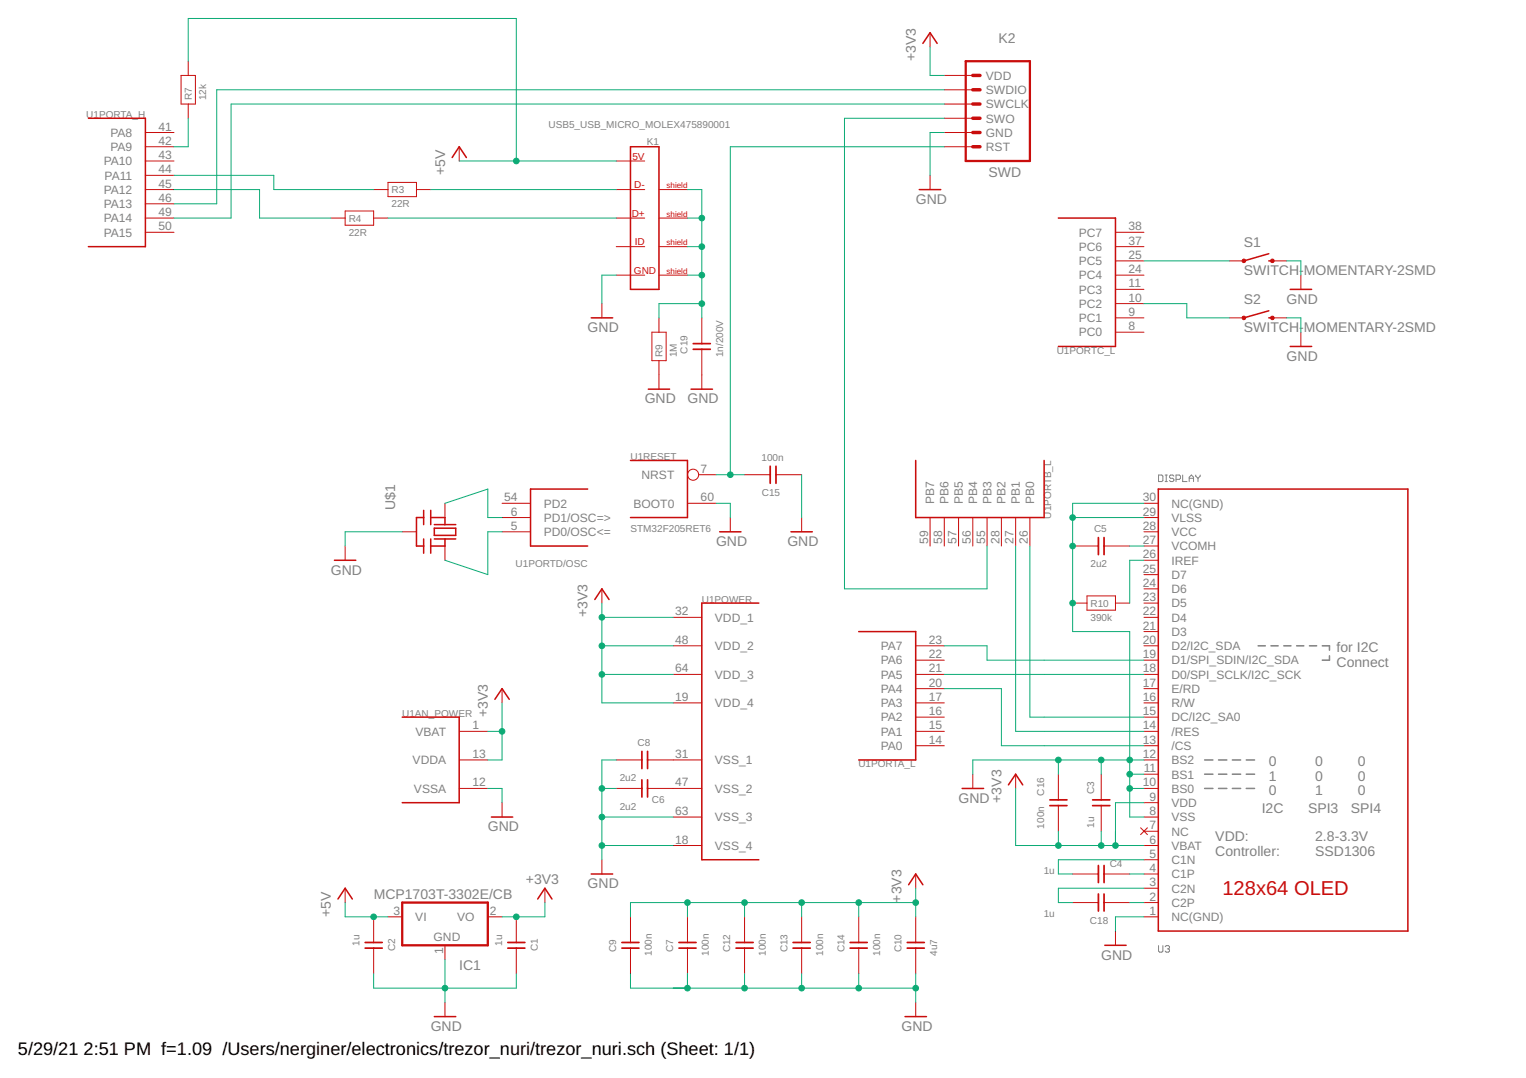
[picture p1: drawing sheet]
<svg xmlns="http://www.w3.org/2000/svg" width="297mm" height="210mm" viewBox="0 0 297 210" stroke-linecap="round" stroke-linejoin="round" font-family="sans-serif">
<g fill="none" stroke="#808080" stroke-width=".3">
<path d="M244.9 125.8h1.4M247.4 125.8h1.4M249.9 125.8h1.4M252.4 125.8h1.4M254.9 125.8h1.4M257.4 125.8h1.4v.8M258.8 127.7v.8h-1.4M234.5 153.5h1.6M234.5 150.7h1.6M234.5 148h1.6M237.2 153.5h1.6M237.2 150.7h1.6"/>
<path d="M237.2 148h1.6M239.9 153.5h1.6M239.9 150.7h1.6M239.9 148h1.6M242.6 153.5h1.6M242.6 150.7h1.6M242.6 148h1.6"/>
</g>
<g fill="none" stroke="#808080" stroke-width=".19">
<path d="M225.5 92.5h.6l.3 .2v.9l-.3 .2h-.6zM226.8 93.8h.4M226.8 92.5h.4M227 92.5v1.3M228.5 92.7l-.2-.2h-.4l-.3 .4 .3 .2h.4l.2 .5-.2 .2h-.4l-.3-.2M228.9 93.3h.7l.2-.2v-.4l-.2-.2h-.7v1.3M230.2 92.5v1.3h.9M231.5 93.1h.8M231.5 93.8v-.9l.4-.4 .4 .4v.9M232.7 92.5v.2l.5 .4M233.2 93.1v.7M233.6 92.5v.2l-.4 .4"/>
<path d="M225.5 184.1v1.1l.2 .2h.4l.3-.2v-1.1M226.8 184.3l.2-.2h.4l.2 .2-.2 .5M227.2 184.8h.2M227.4 184.8l.2 .2-.2 .4h-.4l-.2-.2"/>
</g>
<g fill="none" stroke="#c90d0c" stroke-width=".3">
<path d="M179.6 8.4l1.4-2 1.4 2M17.2 23h11.1v25h-11.1M88 30.7l1.4-2.1 1.4 2.1M122.7 28.6h5.6v27.7h-5.6zM178.9 36.9h4.2M206 42.5h11.1v25h-11.1M247 50.8h.7M247 49.4l-4.9 1.4M251.1 56.3h4.2M115.1 61.9h4.2M126.2 75.8h4.1M134.5 75.8h4.2"/>
<path d="M247 61.9h.7M247 60.5l-4.9 1.4M251.1 67.5h4.2M82.5 99.4v2.8M83.8 99.4v2.8M114.4 95.2h-11.1v11.1h11.1M122.7 89.7h11.1v11.1h-11.1M178.2 89.7v11.1h25v-11.1M225.5 95.2h48.5v86.1h-48.5zM65.1 109.1h4.2M82.5 100.8h-1.4v5.5h1.4M82.5 104.9v2.8"/>
<path d="M83.8 100.8h2.8v1.4M83.8 104.9v2.8M84.5 102.8h4.2v1.4h-4.2zM84.5 102.2h4.2M84.5 104.9h4.2M86.6 104.9v1.4h-2.8M115.8 116.7l1.4-2 1.4 2M140.1 103.5h4.1M147.7 117.4h-11.1v50h11.1M154 103.5h4.1M78.3 139.6h11.1v16.7h-11.1M96.3 136.2l1.4-2.1 1.4 2.1"/>
<path d="M167.2 123h11v25h-11M95.7 159.1h4.1M187.3 153.5h4.2M196.3 152.8l1.4-2.1 1.4 2.1M65.8 175l1.4-2 1.4 2M104.7 175l1.4-2 1.3 2M115.1 170.2h4.2M176.9 172.3l1.3-2.1 1.4 2.1M84.5 198h4.2M176.2 198h4.1M215.1 184.1h4.1"/>
</g>
<g fill="none" stroke="#c90d0c" stroke-width=".19">
<path d="M35.2 14.7h2.8v5.6h-2.8zM36.6 11.9v2.8M181 6.4v2.7M183.8 14.7h5.6M183.8 17.5h5.6M28.3 25.8h5.6M28.3 28.6h5.6M28.3 31.3h5.6M28.3 34.1h5.6M28.3 36.9h5.6M28.3 39.7h5.6M36.6 20.3v2.7"/>
<path d="M72.7 36.9h2.8M75.5 35.5h5.6v2.8h-5.6zM81.1 36.9h2.7M89.4 28.6v2.7M120 31.3h5.5M120 36.9h5.5M128.3 36.9h5.5M181 34.1v2.8M183.8 25.8h5.6M183.8 28.6h5.6M183.8 23h5.6M183.8 20.3h5.6"/>
<path d="M28.3 42.5h5.6M28.3 45.2h5.6M64.4 42.5h2.8M67.2 41.1h5.5v2.8h-5.5zM72.7 42.5h2.8M117.2 59.1v2.8M120 42.5h5.5M120 53.6h5.5M120 48h5.5M128.3 42.5h5.5M128.3 53.6h5.5M128.3 48h5.5"/>
<path d="M217.1 50.8h5.6M217.1 45.2h5.6M217.1 59.1h5.6M217.1 56.3h5.6M217.1 53.6h5.6M217.1 48h5.6M239.4 50.8h2.7M247.7 50.8h2.7M253.2 53.6v2.7M126.9 64.7h2.8v5.5h-2.8zM128.3 61.9v2.8M128.3 70.2v5.6"/>
<path d="M136.6 61.9v5M136.6 68v7.8M217.1 61.9h5.6M217.1 64.7h5.6M239.4 61.9h2.7M247.7 61.9h2.7M253.2 64.7v2.8M86.6 98v2.8M97.7 98h5.6M133.8 98h5.6M136 92.4h3.4M144.9 92.4h5"/>
<path d="M151 92.4h5M222.7 98h2.8M67.2 106.3v2.8M78.3 103.5h2.8M86.6 106.3v2.8M97.7 103.5h5.6M97.7 100.8h5.6M117.2 114.7v2.7M142.2 100.8v2.7M156 100.8v2.7M181 100.8v5.5M183.8 100.8v5.5"/>
<path d="M186.6 100.8v5.5M189.4 100.8v5.5M192.1 100.8v5.5M194.9 100.8v5.5M197.7 100.8v5.5M200.5 100.8v5.5M208.8 117.4h2.8M208.8 106.3h5M211.6 116h5.5v2.8h-5.5zM214.9 106.3h5M217.1 117.4h2.8M222.7 117.4h2.8"/>
<path d="M222.7 114.7h2.8M222.7 111.9h2.8M222.7 109.1h2.8M222.7 106.3h2.8M222.7 103.5h2.8M222.7 100.8h2.8M97.7 134.1v2.8M131 136.9h5.6M131 131.3h5.6M131 125.8h5.6M131 120.2h5.6M178.2 139.6h5.6"/>
<path d="M178.2 136.9h5.6M178.2 134.1h5.6M178.2 131.3h5.6M178.2 128.5h5.6M178.2 125.8h5.6M222.7 139.6h2.8M222.7 136.9h2.8M222.7 134.1h2.8M222.7 131.3h2.8M222.7 128.5h2.8M222.7 125.8h2.8M222.7 123h2.8"/>
<path d="M222.7 120.2h2.8M89.4 153.5h5.6M89.4 148h5.6M89.4 142.4h5.6M97.7 156.3v2.8M120 153.5h4.9M120 148h4.9M126 153.5h10.6M126 148h10.6M131 159.1h5.6M178.2 145.2h5.6M178.2 142.4h5.6"/>
<path d="M189.4 150.7v2.8M197.7 150.7v2.8M206 150.7v5M206 156.9v5M214.4 150.7v5M214.4 156.9v5M222.7 159.1h2.8M222.7 156.3h2.8M222.7 153.5h2.8M222.7 150.7h2.8M222.7 148h2.8M222.7 145.2h2.8"/>
<path d="M222.7 142.4h2.8M67.2 173v2.7M72.7 178.5v5M75.5 178.5h2.8M95 178.5h2.7M100.5 178.5v5M106.1 173v2.7M117.2 167.4v2.8M122.7 178.5v5M131 164.6h5.6M133.8 178.5v5M144.9 178.5v5"/>
<path d="M156 178.5v5M167.2 178.5v5M178.2 170.2v2.8M178.2 178.5v5M208.8 175.7h5M208.8 170.2h5M214.9 175.7h5M214.9 170.2h5M222 161.2l1.4 1.3M222.7 178.5h2.8M222.7 175.7h2.8M222.7 173h2.8"/>
<path d="M222.7 170.2h2.8M222.7 167.4h2.8M222.7 164.6h2.8M222.7 161.9h2.8M223.4 161.2l-1.4 1.3M72.7 184.6v5M86.6 184.1v2.7M86.6 195.2v2.8M100.5 184.6v5M122.7 184.6v5M133.8 184.6v5M144.9 184.6v5"/>
<path d="M156 184.6v5M167.2 184.6v5M178.2 184.6v5M178.2 195.2v2.8M217.1 181.3v2.8"/>
<circle cx="134.9" cy="92.4" r="1.08"/>
</g>
<g fill="#c90d0c" stroke="#c90d0c" stroke-width=".19">
<circle cx="242.1" cy="50.8" r=".35"/>
<circle cx="247.7" cy="50.8" r=".36"/>
<circle cx="242.1" cy="61.9" r=".35"/>
<circle cx="247.7" cy="61.9" r=".36"/>
</g>
<path d="M188 11.9h12.5v19.4h-12.5zM78.3 175.7h16.7v8.4h-16.7z" fill="none" stroke="#c90d0c" stroke-width=".44"/>
<path d="M189.4 14.7h1.4M189.4 17.5h1.4M189.4 25.8h1.4M189.4 28.6h1.4M189.4 23h1.4M189.4 20.3h1.4" fill="none" stroke="#c90d0c" stroke-width=".68"/>
<g fill="none" stroke="#c90d0c" stroke-width=".34">
<path d="M134.9 68h3.4M134.9 66.9h3.4M149.9 90.8v3.3M151 90.8v3.3M213.8 104.7v3.3M214.9 104.7v3.3M124.9 146.3v3.3M124.9 151.8v3.4M126 146.3v3.3M126 151.8v3.4M204.4 156.9h3.3M204.4 155.7h3.3"/>
<path d="M212.7 156.9h3.3M212.7 155.7h3.3M213.8 168.5v3.4M213.8 174.1v3.3M214.9 168.5v3.4M214.9 174.1v3.3M71.1 184.6h3.3M71.1 183.5h3.3M98.8 184.6h3.4M98.8 183.5h3.4M121.1 184.6h3.3M121.1 183.5h3.3"/>
<path d="M132.2 184.6h3.3M132.2 183.5h3.3M143.3 184.6h3.3M143.3 183.5h3.3M154.4 184.6h3.3M154.4 183.5h3.3M165.5 184.6h3.3M165.5 183.5h3.3M176.6 184.6h3.3M176.6 183.5h3.3"/>
</g>
<g fill="none" stroke="#0dab76" stroke-width=".19">
<path d="M36.6 11.9v-8.3h63.9v27.7M181 9.1v5.6h2.8M183.8 17.5h-141.6v22.2h-8.3M33.9 36.9h16.6v5.6h13.9M33.9 34.1h19.4v2.8h19.4M36.6 23v5.6h-2.7M83.8 36.9h36.2M89.4 31.3h30.6M133.8 36.9h2.8v25M183.8 25.8h-2.8v8.3M183.8 28.6h-41.6v63.8M183.8 23h-19.4v91.7h27.7v-8.4"/>
<path d="M183.8 20.3h-138.8v22.2h-11.1M75.5 42.5h44.5M120 53.6h-2.8v5.5M133.8 53.6h2.8M133.8 42.5h2.8M133.8 48h2.8M136.6 59.1h-8.3v2.8M222.7 59.1h8.3v2.8h8.4M222.7 50.8h16.7M250.4 50.8h2.8v2.8M250.4 61.9h2.8v2.8M86.6 98l8.4-2.8v5.6h2.7"/>
<path d="M139.4 98h2.8v2.8M139.4 92.4h5.5M156 92.4v8.4M222.7 98h-13.9v25h11.1v36.1h2.8M78.3 103.5h-11.1v2.8M97.7 103.5h-2.7v8.4l-8.4-2.8M117.2 117.4v19.5h13.8M197.7 106.3v36.1h25M200.5 106.3v33.3h22.2M208.8 100.8h13.9M219.9 106.3h2.8M222.7 109.1h-2.8v8.3"/>
<path d="M97.7 136.9v11.1h-2.7M117.2 131.3h13.8M117.2 125.8h13.8M117.2 120.2h13.8M183.8 131.3h38.9M183.8 125.8h8.3v2.7h30.6M183.8 134.1h11.1v11.1h27.8M95 153.5h2.7v2.8M95 142.4h2.7M117.2 153.5h2.8M117.2 159.1h13.8M120 148h-2.8v19.4"/>
<path d="M197.7 153.5v11.1h25M206 148v2.7M214.4 148v2.7M219.9 153.5h2.8M219.9 150.7h2.8M222.7 148h-33.3v2.7M222.7 156.3h-5.6v8.3M67.2 175.7v2.8h8.3M106.1 175.7v2.8h-8.4M117.2 164.6h13.8M133.8 175.7v2.8M144.9 175.7v2.8"/>
<path d="M156 175.7v2.8M167.2 175.7v2.8M178.2 173v5.5M178.2 175.7h-55.5v2.8M206 161.9v2.7M214.4 161.9v2.7M219.9 175.7h2.8M219.9 170.2h2.8M222.7 178.5h-5.6v2.8M222.7 173h-16.7v2.7h2.8M222.7 167.4h-16.7v2.8h2.8M72.7 189.6v2.8h27.8v-2.8"/>
<path d="M86.6 186.8v8.4M122.7 189.6v2.8h55.5M133.8 189.6v2.8M144.9 189.6v2.8M156 189.6v2.8M167.2 189.6v2.8M178.2 189.6v5.6"/>
</g>
<g fill="#0dab76" stroke="#0dab76" stroke-width=".19">
<circle cx="100.5" cy="178.5" r=".55"/>
<circle cx="178.2" cy="175.7" r=".55"/>
<circle cx="133.8" cy="175.7" r=".55"/>
<circle cx="144.9" cy="175.7" r=".55"/>
<circle cx="156" cy="175.7" r=".55"/>
<circle cx="167.2" cy="175.7" r=".55"/>
<circle cx="97.7" cy="142.4" r=".55"/>
<circle cx="117.2" cy="131.3" r=".55"/>
<circle cx="117.2" cy="125.8" r=".55"/>
<circle cx="117.2" cy="120.2" r=".55"/>
<circle cx="206" cy="164.6" r=".55"/>
<circle cx="214.4" cy="164.6" r=".55"/>
<circle cx="217.1" cy="164.6" r=".55"/>
<circle cx="86.6" cy="192.4" r=".55"/>
<circle cx="178.2" cy="192.4" r=".55"/>
<circle cx="167.2" cy="192.4" r=".55"/>
<circle cx="156" cy="192.4" r=".55"/>
<circle cx="144.9" cy="192.4" r=".55"/>
<circle cx="133.8" cy="192.4" r=".55"/>
<circle cx="117.2" cy="164.6" r=".55"/>
<circle cx="117.2" cy="159.1" r=".55"/>
<circle cx="117.2" cy="153.5" r=".55"/>
<circle cx="208.8" cy="100.8" r=".55"/>
<circle cx="219.9" cy="148" r=".55"/>
<circle cx="219.9" cy="150.7" r=".55"/>
<circle cx="219.9" cy="153.5" r=".55"/>
<circle cx="206" cy="148" r=".55"/>
<circle cx="214.4" cy="148" r=".55"/>
<circle cx="208.8" cy="117.4" r=".55"/>
<circle cx="208.8" cy="106.3" r=".55"/>
<circle cx="72.7" cy="178.5" r=".55"/>
<circle cx="100.5" cy="31.3" r=".55"/>
<circle cx="142.2" cy="92.4" r=".55"/>
<circle cx="136.6" cy="48" r=".55"/>
<circle cx="136.6" cy="42.5" r=".55"/>
<circle cx="136.6" cy="53.6" r=".55"/>
<circle cx="136.6" cy="59.1" r=".55"/>
</g>
<text font-size="3.9" fill="#c90d0c" x="238" y="174.3">128x64 OLED</text>
<g font-size="3.5">
<text x="3.5" y="205.4">5/29/21</text>
<text x="16.3" y="205.4">2:51 PM f=1.09 /Users/nerginer/electronics/trezor_nuri/trezor_nuri.sch (Sheet: 1/1)</text>
</g>
<g font-size="2.7" fill="#808080">
<text x="178.3" y="11.9" transform="rotate(-90 178.3 11.9)">+3V3</text>
<text x="194.3" y="8.3">K2</text>
<text x="86.6" y="34.1" transform="rotate(-90 86.6 34.1)">+5V</text>
<text x="192.4" y="34.4">SWD</text>
<text x="178.3" y="39.7">GND</text>
<text x="242.1" y="53.6">SWITCH-</text>
<text x="242.1" y="48">S1</text>
<text x="253.8" y="53.6">MOMENTARY-2SMD</text>
<text x="242.1" y="59.1">S2</text>
<text x="250.5" y="59.1">GND</text>
<text x="114.4" y="64.7">GND</text>
<text x="242.1" y="64.7">SWITCH-</text>
<text x="253.8" y="64.7">MOMENTARY-2SMD</text>
<text x="250.5" y="70.2">GND</text>
<text x="125.5" y="78.6">GND</text>
<text x="133.8" y="78.6">GND</text>
<text x="76.9" y="99.4" transform="rotate(-90 76.9 99.4)">U$1</text>
<text x="139.4" y="106.3">GND</text>
<text x="153.3" y="106.3">GND</text>
<text x="64.4" y="111.9">GND</text>
<text x="114.4" y="120.2" transform="rotate(-90 114.4 120.2)">+3V3</text>
<text x="260.2" y="129.8">Connect</text>
<text x="260.2" y="127">for I2C</text>
<text x="95" y="139.6" transform="rotate(-90 95 139.6)">+3V3</text>
<text x="247" y="149.2">0</text>
<text x="256" y="149.2">0</text>
<text x="264.3" y="149.2">0</text>
<text x="247" y="154.8">0</text>
<text x="247" y="152">1</text>
<text x="256" y="152">0</text>
<text x="256" y="154.8">1</text>
<text x="264.3" y="152">0</text>
<text x="264.3" y="154.8">0</text>
<text x="95" y="161.9">GND</text>
<text x="186.6" y="156.3">GND</text>
<text x="194.9" y="156.3" transform="rotate(-90 194.9 156.3)">+3V3</text>
<text x="245.6" y="158.2">I2C</text>
<text x="254.6" y="158.2">SPI3</text>
<text x="262.9" y="158.2">SPI4</text>
<text x="236.6" y="166.6">Controller:</text>
<text x="236.6" y="163.8">VDD:</text>
<text x="256" y="166.6">SSD1306</text>
<text x="256" y="163.8">2.8-3.3V</text>
<text x="102.4" y="172.1">+3V3</text>
<text x="114.4" y="173">GND</text>
<text x="64.4" y="178.5" transform="rotate(-90 64.4 178.5)">+5V</text>
<text x="72.7" y="175">MCP1703T-3302E/CB</text>
<text x="175.5" y="175.7" transform="rotate(-90 175.5 175.7)">+3V3</text>
<text x="89.4" y="188.9">IC1</text>
<text x="214.4" y="186.8">GND</text>
<text x="83.8" y="200.7">GND</text>
<text x="175.5" y="200.7">GND</text>
</g>
<g font-size="2.3" fill="#808080">
<text x="191.9" y="15.5">VDD</text>
<text x="191.9" y="23.9">SWO</text>
<text x="191.9" y="21.1">SWCLK</text>
<text x="191.9" y="18.3">SWDIO</text>
<text x="21.5" y="26.6">PA8</text>
<text x="21.5" y="29.4">PA9</text>
<text x="30.9" y="25.4">41</text>
<text x="30.9" y="28.2">42</text>
<text x="191.9" y="26.6">GND</text>
<text x="191.9" y="29.4">RST</text>
<text x="20.2" y="32.2">PA10</text>
<text x="20.4" y="35">PA11</text>
<text x="30.9" y="31">43</text>
<text x="30.9" y="33.7">44</text>
<text x="20.2" y="37.7">PA12</text>
<text x="20.2" y="40.5">PA13</text>
<text x="30.9" y="36.5">45</text>
<text x="30.9" y="39.3">46</text>
<text x="20.2" y="43.3">PA14</text>
<text x="20.2" y="46.1">PA15</text>
<text x="30.9" y="42.1">49</text>
<text x="30.9" y="44.9">50</text>
<text x="210" y="46.1">PC7</text>
<text x="219.7" y="47.6">37</text>
<text x="219.7" y="44.9">38</text>
<text x="210" y="51.6">PC5</text>
<text x="210" y="48.9">PC6</text>
<text x="219.7" y="53.2">24</text>
<text x="219.7" y="50.4">25</text>
<text x="210" y="60">PC2</text>
<text x="210" y="57.2">PC3</text>
<text x="210" y="54.4">PC4</text>
<text x="219.7" y="58.7">10</text>
<text x="219.7" y="56">11</text>
<text x="210" y="65.5">PC0</text>
<text x="210" y="62.7">PC1</text>
<text x="219.7" y="64.3">8</text>
<text x="219.7" y="61.5">9</text>
<text x="124.9" y="93.3">NRST</text>
<text x="136.4" y="92.1">7</text>
<text x="98.1" y="97.6">54</text>
<text x="99.4" y="100.4">6</text>
<text x="105.8" y="101.6">PD1/OSC=&gt;</text>
<text x="105.8" y="98.8">PD2</text>
<text x="123.3" y="98.8">BOOT0</text>
<text x="136.4" y="97.6">60</text>
<text x="181.9" y="98.2" transform="rotate(-90 181.9 98.2)">PB7</text>
<text x="184.6" y="98.2" transform="rotate(-90 184.6 98.2)">PB6</text>
<text x="187.4" y="98.2" transform="rotate(-90 187.4 98.2)">PB5</text>
<text x="190.2" y="98.2" transform="rotate(-90 190.2 98.2)">PB4</text>
<text x="193" y="98.2" transform="rotate(-90 193 98.2)">PB3</text>
<text x="195.7" y="98.2" transform="rotate(-90 195.7 98.2)">PB2</text>
<text x="198.5" y="98.2" transform="rotate(-90 198.5 98.2)">PB1</text>
<text x="201.3" y="98.2" transform="rotate(-90 201.3 98.2)">PB0</text>
<text x="222.5" y="100.4">29</text>
<text x="222.5" y="97.6">30</text>
<text x="228" y="101.6">VLSS</text>
<text x="228" y="98.8">NC(GND)</text>
<text x="99.4" y="103.2">5</text>
<text x="105.8" y="104.4">PD0/OSC&lt;=</text>
<text x="180.6" y="105.9" transform="rotate(-90 180.6 105.9)">59</text>
<text x="183.4" y="105.9" transform="rotate(-90 183.4 105.9)">58</text>
<text x="186.2" y="105.9" transform="rotate(-90 186.2 105.9)">57</text>
<text x="189" y="105.9" transform="rotate(-90 189 105.9)">56</text>
<text x="191.7" y="105.9" transform="rotate(-90 191.7 105.9)">55</text>
<text x="194.5" y="105.9" transform="rotate(-90 194.5 105.9)">28</text>
<text x="197.3" y="105.9" transform="rotate(-90 197.3 105.9)">27</text>
<text x="200.1" y="105.9" transform="rotate(-90 200.1 105.9)">26</text>
<text x="222.5" y="105.9">27</text>
<text x="222.5" y="103.2">28</text>
<text x="228" y="107.2">VCOMH</text>
<text x="228" y="104.4">VCC</text>
<text x="222.5" y="111.5">25</text>
<text x="222.5" y="108.7">26</text>
<text x="228" y="112.7">D7</text>
<text x="228" y="109.9">IREF</text>
<text x="131.4" y="119.8">32</text>
<text x="222.5" y="119.8">22</text>
<text x="222.5" y="117">23</text>
<text x="222.5" y="114.3">24</text>
<text x="228" y="118.3">D5</text>
<text x="228" y="115.5">D6</text>
<text x="131.4" y="125.4">48</text>
<text x="139.2" y="121">VDD_1</text>
<text x="180.8" y="125.4">23</text>
<text x="222.5" y="125.4">20</text>
<text x="222.5" y="122.6">21</text>
<text x="228" y="123.8">D3</text>
<text x="228" y="121">D4</text>
<text x="131.4" y="130.9">64</text>
<text x="139.2" y="126.6">VDD_2</text>
<text x="171.4" y="129.4">PA6</text>
<text x="171.4" y="126.6">PA7</text>
<text x="180.8" y="130.9">21</text>
<text x="180.8" y="128.1">22</text>
<text x="222.5" y="130.9">18</text>
<text x="222.5" y="128.1">19</text>
<text x="228" y="129.4">D1/SPI_SDIN/I2C_SDA</text>
<text x="228" y="126.6">D2/I2C_SDA</text>
<text x="131.4" y="136.5">19</text>
<text x="139.2" y="132.1">VDD_3</text>
<text x="139.2" y="137.7">VDD_4</text>
<text x="171.4" y="137.7">PA3</text>
<text x="171.4" y="134.9">PA4</text>
<text x="171.4" y="132.2">PA5</text>
<text x="180.8" y="136.5">17</text>
<text x="180.8" y="133.7">20</text>
<text x="222.5" y="136.5">16</text>
<text x="222.5" y="133.7">17</text>
<text x="228" y="137.7">R/W</text>
<text x="228" y="134.9">E/RD</text>
<text x="228" y="132.2">D0/SPI_SCLK/I2C_SCK</text>
<text x="80.9" y="143.3">VBAT</text>
<text x="92" y="142">1</text>
<text x="171.4" y="143.3">PA1</text>
<text x="171.4" y="140.5">PA2</text>
<text x="180.8" y="142">15</text>
<text x="180.8" y="139.3">16</text>
<text x="222.5" y="142">14</text>
<text x="222.5" y="139.3">15</text>
<text x="228" y="143.3">/RES</text>
<text x="228" y="140.5">DC/I2C_SA0</text>
<text x="80.3" y="148.8">VDDA</text>
<text x="92" y="147.6">13</text>
<text x="131.4" y="147.6">31</text>
<text x="139.2" y="148.8">VSS_1</text>
<text x="171.4" y="146">PA0</text>
<text x="180.8" y="144.8">14</text>
<text x="222.5" y="147.6">12</text>
<text x="222.5" y="144.8">13</text>
<text x="228" y="148.8">BS2</text>
<text x="228" y="146">/CS</text>
<text x="80.6" y="154.4">VSSA</text>
<text x="92" y="153.1">12</text>
<text x="131.4" y="153.1">47</text>
<text x="139.2" y="154.4">VSS_2</text>
<text x="222.5" y="153.1">10</text>
<text x="222.6" y="150.4">11</text>
<text x="223.8" y="155.9">9</text>
<text x="228" y="154.4">BS0</text>
<text x="228" y="151.6">BS1</text>
<text x="131.4" y="158.7">63</text>
<text x="139.2" y="159.9">VSS_3</text>
<text x="223.8" y="161.5">7</text>
<text x="223.8" y="158.7">8</text>
<text x="228" y="159.9">VSS</text>
<text x="228" y="157.1">VDD</text>
<text x="131.4" y="164.2">18</text>
<text x="139.2" y="165.5">VSS_4</text>
<text x="223.8" y="167">5</text>
<text x="223.8" y="164.2">6</text>
<text x="228" y="165.5">VBAT</text>
<text x="228" y="162.7">NC</text>
<text x="223.8" y="172.6">3</text>
<text x="223.8" y="169.8">4</text>
<text x="228" y="173.8">C2N</text>
<text x="228" y="171">C1P</text>
<text x="228" y="168.2">C1N</text>
<text x="76.6" y="178.1">3</text>
<text x="80.8" y="179.3">VI</text>
<text x="89" y="179.4">VO</text>
<text x="95.3" y="178.1">2</text>
<text x="223.8" y="178.1">1</text>
<text x="223.8" y="175.3">2</text>
<text x="228" y="179.4">NC(GND)</text>
<text x="228" y="176.6">C2P</text>
<text x="84.4" y="183.2">GND</text>
<text x="86.2" y="185.8" transform="rotate(-90 86.2 185.8)">1</text>
</g>
<g font-size="1.9" fill="#808080">
<text x="16.8" y="23">U1PORTA_H</text>
<text x="37.3" y="19.6" transform="rotate(-90 37.3 19.6)">R7</text>
<text x="40.1" y="19.6" transform="rotate(-90 40.1 19.6)">12k</text>
<text x="106.8" y="25">USB5_USB_MICRO_MOLEX475890001</text>
<text x="125.9" y="28.3">K1</text>
<text x="76.2" y="40.4">22R</text>
<text x="76.2" y="37.6">R3</text>
<text x="67.9" y="45.9">22R</text>
<text x="67.9" y="43.2">R4</text>
<text x="129" y="69.5" transform="rotate(-90 129 69.5)">R9</text>
<text x="131.7" y="69.5" transform="rotate(-90 131.7 69.5)">1M</text>
<text x="133.8" y="68.8" transform="rotate(-90 133.8 68.8)">C19</text>
<text x="140.8" y="69.5" transform="rotate(-90 140.8 69.5)">1n/200V</text>
<text x="205.7" y="68.8">U1PORTC_L</text>
<text x="122.7" y="89.7">U1RESET</text>
<text x="148.2" y="89.7">100n</text>
<text x="148.3" y="96.6">C15</text>
<text x="204.6" y="101" transform="rotate(-90 204.6 101)">U1PORTB_L</text>
<text x="122.7" y="103.5">STM32F205RET6</text>
<text x="213" y="103.5">C5</text>
<text x="100.4" y="110.5">U1PORTD/OSC</text>
<text x="212.3" y="110.5">2u2</text>
<text x="136.6" y="117.4">U1POWER</text>
<text x="212.3" y="118.1">R10</text>
<text x="212.3" y="120.9">390k</text>
<text x="78.3" y="139.6">U1AN_POWER</text>
<text x="124.1" y="145.2">C8</text>
<text x="167.1" y="149.4">U1PORTA_L</text>
<text x="120.6" y="152.1">2u2</text>
<text x="203.2" y="154.9" transform="rotate(-90 203.2 154.9)">C16</text>
<text x="213" y="154.6" transform="rotate(-90 213 154.6)">C3</text>
<text x="120.6" y="157.7">2u2</text>
<text x="126.9" y="156.3">C6</text>
<text x="203.3" y="161.3" transform="rotate(-90 203.3 161.3)">100n</text>
<text x="213" y="161.2" transform="rotate(-90 213 161.2)">1u</text>
<text x="203.2" y="170.2">1u</text>
<text x="216" y="168.8">C4</text>
<text x="203.2" y="178.5">1u</text>
<text x="212.2" y="179.9">C18</text>
<text x="70" y="184.1" transform="rotate(-90 70 184.1)">1u</text>
<text x="76.9" y="185.2" transform="rotate(-90 76.9 185.2)">C2</text>
<text x="97.7" y="184.1" transform="rotate(-90 97.7 184.1)">1u</text>
<text x="104.7" y="185.2" transform="rotate(-90 104.7 185.2)">C1</text>
<text x="119.9" y="185.5" transform="rotate(-90 119.9 185.5)">C9</text>
<text x="131" y="185.5" transform="rotate(-90 131 185.5)">C7</text>
<text x="142.2" y="185.5" transform="rotate(-90 142.2 185.5)">C12</text>
<text x="153.3" y="185.5" transform="rotate(-90 153.3 185.5)">C13</text>
<text x="164.4" y="185.5" transform="rotate(-90 164.4 185.5)">C14</text>
<text x="175.5" y="185.5" transform="rotate(-90 175.5 185.5)">C10</text>
<text x="126.9" y="186.2" transform="rotate(-90 126.9 186.2)">100n</text>
<text x="138" y="186.2" transform="rotate(-90 138 186.2)">100n</text>
<text x="149.1" y="186.2" transform="rotate(-90 149.1 186.2)">100n</text>
<text x="160.2" y="186.2" transform="rotate(-90 160.2 186.2)">100n</text>
<text x="171.3" y="186.2" transform="rotate(-90 171.3 186.2)">100n</text>
<text x="182.4" y="186.2" transform="rotate(-90 182.4 186.2)">4u7</text>
</g>
<g font-size="1.9" fill="#c90d0c">
<text x="123.1" y="31.1">5V</text>
<text x="123.4" y="36.6">D-</text>
<text x="123" y="42.2">D+</text>
<text x="123.5" y="47.7">ID</text>
<text x="123.4" y="53.3">GND</text>
</g>
<g font-size="1.6" fill="#c90d0c">
<text x="129.7" y="36.6">shield</text>
<text x="129.7" y="42.2">shield</text>
<text x="129.7" y="47.7">shield</text>
<text x="129.7" y="53.3">shield</text>
</g>
</svg>
